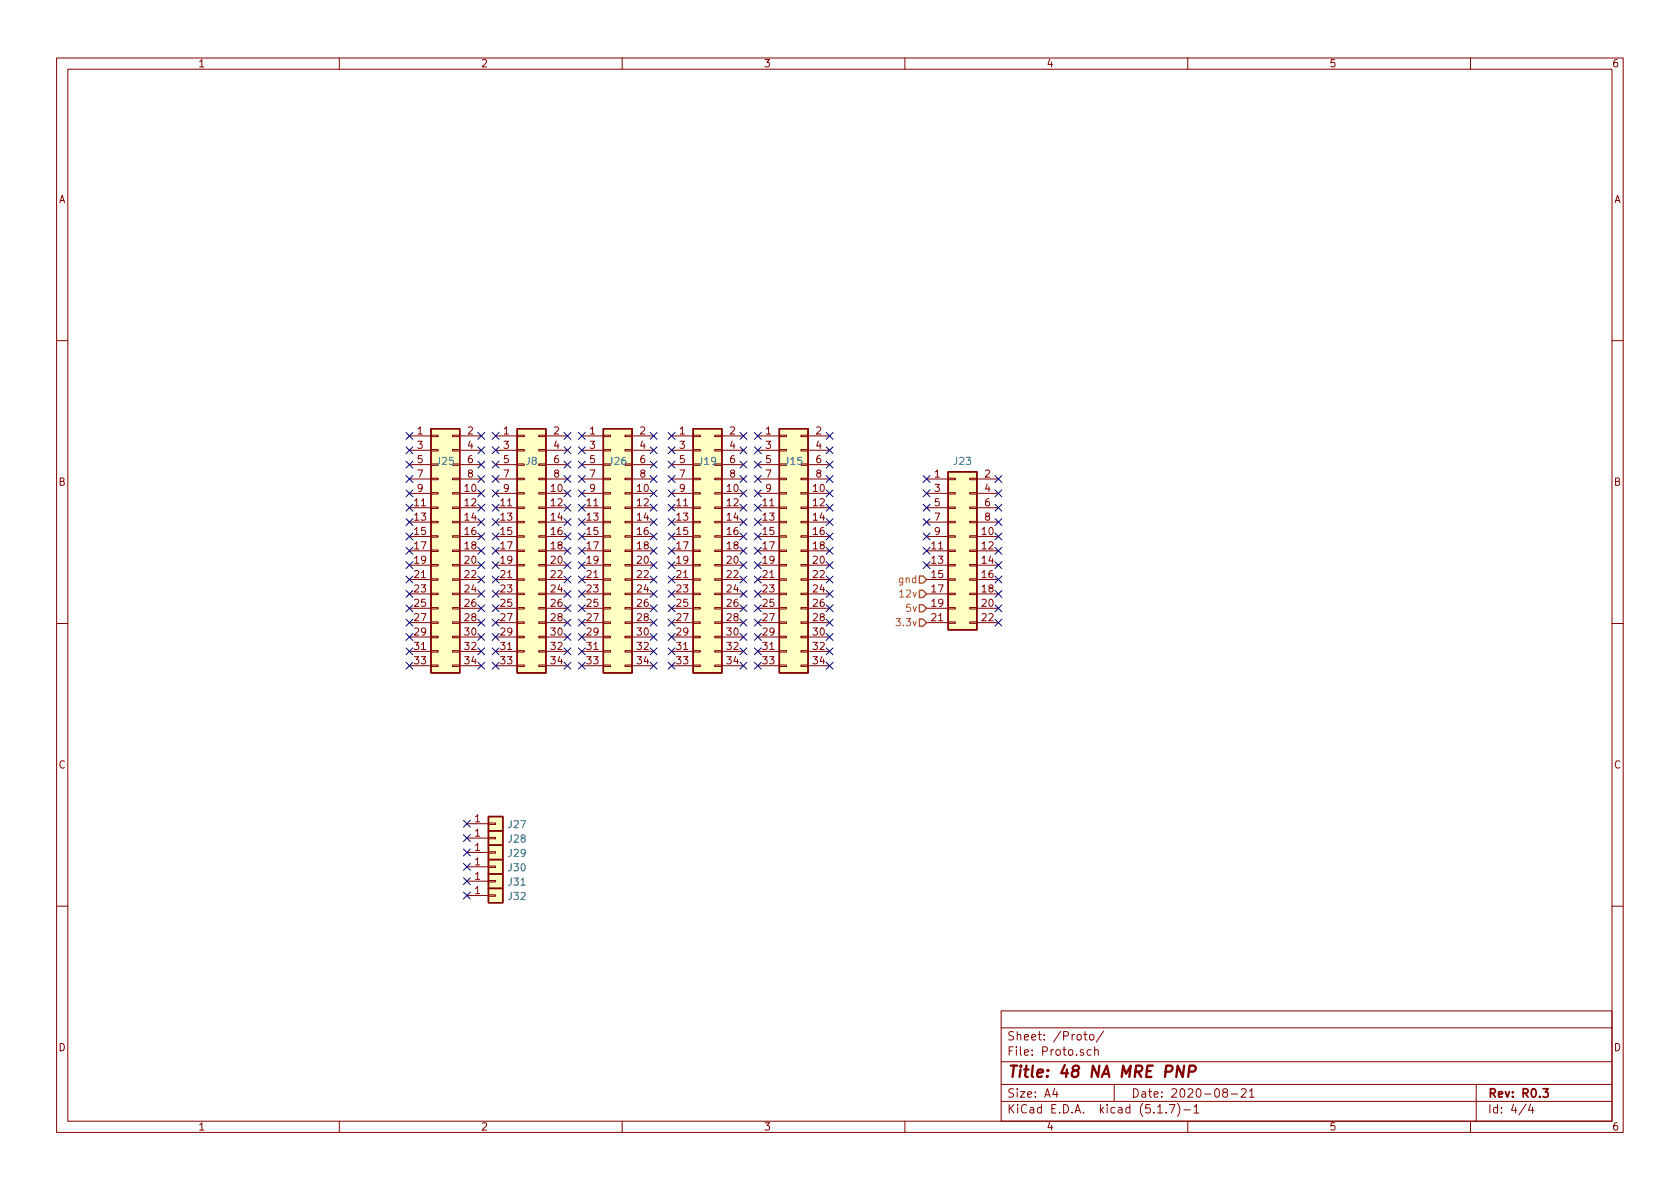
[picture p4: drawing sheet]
<svg xmlns="http://www.w3.org/2000/svg" width="297mm" height="210mm" viewBox="0 0 297 210" stroke-linecap="round" stroke-linejoin="round" font-family="sans-serif">
<g fill="none" stroke="#840000" stroke-width=".18">
<path d="M10 10.3h277v189.9h-277zM12 12.2h273v186.1h-273zM60 10.3v1.9M110 10.3v1.9M160 10.3v1.9M210 10.3v1.9M260 10.3v1.9M10 60.2h2M72.4 77.1h3.8M72.4 79.6h3.8M76.2 79.5h1.3v.3h-1.3zM76.2 77h1.3v.2h-1.3z"/>
<path d="M80 79.5h1.3v.3h-1.3zM80 77h1.3v.2h-1.3zM81.3 77.1h3.8M81.3 79.6h3.8M87.6 77.1h3.8M87.6 79.6h3.8M91.4 79.5h1.3v.3h-1.3zM91.4 77h1.3v.2h-1.3zM95.2 79.5h1.3v.3h-1.3zM95.2 77h1.3v.2h-1.3zM96.5 77.1h3.8M96.5 79.6h3.8"/>
<path d="M102.9 77.1h3.8M102.9 79.6h3.8M106.7 79.5h1.2v.3h-1.2zM106.7 77h1.2v.2h-1.2zM110.5 79.5h1.3v.3h-1.3zM110.5 77h1.3v.2h-1.3zM111.8 77.1h3.8M111.8 79.6h3.8M118.7 77.1h3.9M118.7 79.6h3.9M122.6 79.5h1.2v.3h-1.2zM122.6 77h1.2v.2h-1.2z"/>
<path d="M126.4 79.5h1.2v.3h-1.2zM126.4 77h1.2v.2h-1.2zM127.6 77.1h3.8M127.6 79.6h3.8M134 77.1h3.8M134 79.6h3.8M137.8 79.5h1.3v.3h-1.3zM137.8 77h1.3v.2h-1.3zM141.6 79.5h1.3v.3h-1.3zM141.6 77h1.3v.2h-1.3zM142.9 77.1h3.8M142.9 79.6h3.8"/>
<path d="M285 60.2h2M72.4 87.2h3.8M72.4 89.8h3.8M72.4 92.3h3.8M72.4 94.9h3.8M72.4 97.4h3.8M72.4 99.9h3.8M72.4 82.2h3.8M72.4 84.7h3.8M76.2 99.8h1.3v.3h-1.3zM76.2 94.7h1.3v.3h-1.3zM76.2 92.2h1.3v.3h-1.3z"/>
<path d="M76.2 89.7h1.3v.2h-1.3zM76.2 87.1h1.3v.3h-1.3zM76.2 97.3h1.3v.2h-1.3zM76.2 84.6h1.3v.2h-1.3zM76.2 82h1.3v.3h-1.3zM80 99.8h1.3v.3h-1.3zM80 94.7h1.3v.3h-1.3zM80 92.2h1.3v.3h-1.3zM80 89.7h1.3v.2h-1.3zM80 87.1h1.3v.3h-1.3zM80 97.3h1.3v.2h-1.3zM80 84.6h1.3v.2h-1.3z"/>
<path d="M80 82h1.3v.3h-1.3zM81.3 87.2h3.8M81.3 89.8h3.8M81.3 92.3h3.8M81.3 94.9h3.8M81.3 97.4h3.8M81.3 99.9h3.8M81.3 82.2h3.8M81.3 84.7h3.8M87.6 87.2h3.8M87.6 89.8h3.8M87.6 92.3h3.8"/>
<path d="M87.6 94.9h3.8M87.6 97.4h3.8M87.6 99.9h3.8M87.6 82.2h3.8M87.6 84.7h3.8M91.4 99.8h1.3v.3h-1.3zM91.4 94.7h1.3v.3h-1.3zM91.4 92.2h1.3v.3h-1.3zM91.4 89.7h1.3v.2h-1.3zM91.4 87.1h1.3v.3h-1.3zM91.4 97.3h1.3v.2h-1.3zM91.4 84.6h1.3v.2h-1.3z"/>
<path d="M91.4 82h1.3v.3h-1.3zM95.2 99.8h1.3v.3h-1.3zM95.2 94.7h1.3v.3h-1.3zM95.2 92.2h1.3v.3h-1.3zM95.2 89.7h1.3v.2h-1.3zM95.2 87.1h1.3v.3h-1.3zM95.2 97.3h1.3v.2h-1.3zM95.2 84.6h1.3v.2h-1.3zM95.2 82h1.3v.3h-1.3zM96.5 87.2h3.8M96.5 89.8h3.8M96.5 92.3h3.8"/>
<path d="M96.5 94.9h3.8M96.5 97.4h3.8M96.5 99.9h3.8M96.5 82.2h3.8M96.5 84.7h3.8M102.9 87.2h3.8M102.9 89.8h3.8M102.9 92.3h3.8M102.9 94.9h3.8M102.9 97.4h3.8M102.9 99.9h3.8M102.9 82.2h3.8"/>
<path d="M102.9 84.7h3.8M106.7 99.8h1.2v.3h-1.2zM106.7 94.7h1.2v.3h-1.2zM106.7 92.2h1.2v.3h-1.2zM106.7 89.7h1.2v.2h-1.2zM106.7 87.1h1.2v.3h-1.2zM106.7 97.3h1.2v.2h-1.2zM106.7 84.6h1.2v.2h-1.2zM106.7 82h1.2v.3h-1.2zM110.5 99.8h1.3v.3h-1.3zM110.5 94.7h1.3v.3h-1.3zM110.5 92.2h1.3v.3h-1.3z"/>
<path d="M110.5 89.7h1.3v.2h-1.3zM110.5 87.1h1.3v.3h-1.3zM110.5 97.3h1.3v.2h-1.3zM110.5 84.6h1.3v.2h-1.3zM110.5 82h1.3v.3h-1.3zM111.8 87.2h3.8M111.8 89.8h3.8M111.8 92.3h3.8M111.8 94.9h3.8M111.8 97.4h3.8M111.8 99.9h3.8M111.8 82.2h3.8"/>
<path d="M111.8 84.7h3.8M118.7 87.2h3.9M118.7 89.8h3.9M118.7 92.3h3.9M118.7 94.9h3.9M118.7 97.4h3.9M118.7 99.9h3.9M118.7 82.2h3.9M118.7 84.7h3.9M122.6 99.8h1.2v.3h-1.2zM122.6 94.7h1.2v.3h-1.2zM122.6 92.2h1.2v.3h-1.2z"/>
<path d="M122.6 89.7h1.2v.2h-1.2zM122.6 87.1h1.2v.3h-1.2zM122.6 97.3h1.2v.2h-1.2zM122.6 84.6h1.2v.2h-1.2zM122.6 82h1.2v.3h-1.2zM126.4 99.8h1.2v.3h-1.2zM126.4 94.7h1.2v.3h-1.2zM126.4 92.2h1.2v.3h-1.2zM126.4 89.7h1.2v.2h-1.2zM126.4 87.1h1.2v.3h-1.2zM126.4 97.3h1.2v.2h-1.2zM126.4 84.6h1.2v.2h-1.2z"/>
<path d="M126.4 82h1.2v.3h-1.2zM127.6 87.2h3.8M127.6 89.8h3.8M127.6 92.3h3.8M127.6 94.9h3.8M127.6 97.4h3.8M127.6 99.9h3.8M127.6 82.2h3.8M127.6 84.7h3.8M134 87.2h3.8M134 89.8h3.8M134 92.3h3.8"/>
<path d="M134 94.9h3.8M134 97.4h3.8M134 99.9h3.8M134 82.2h3.8M134 84.7h3.8M137.8 99.8h1.3v.3h-1.3zM137.8 94.7h1.3v.3h-1.3zM137.8 92.2h1.3v.3h-1.3zM137.8 89.7h1.3v.2h-1.3zM137.8 87.1h1.3v.3h-1.3zM137.8 97.3h1.3v.2h-1.3zM137.8 84.6h1.3v.2h-1.3z"/>
<path d="M137.8 82h1.3v.3h-1.3zM141.6 99.8h1.3v.3h-1.3zM141.6 94.7h1.3v.3h-1.3zM141.6 92.2h1.3v.3h-1.3zM141.6 89.7h1.3v.2h-1.3zM141.6 87.1h1.3v.3h-1.3zM141.6 97.3h1.3v.2h-1.3zM141.6 84.6h1.3v.2h-1.3zM141.6 82h1.3v.3h-1.3zM142.9 87.2h3.8M142.9 89.8h3.8M142.9 92.3h3.8"/>
<path d="M142.9 94.9h3.8M142.9 97.4h3.8M142.9 99.9h3.8M142.9 82.2h3.8M142.9 84.7h3.8M163.8 87.2h3.8M163.8 89.8h3.8M163.8 92.3h3.8M163.8 94.9h3.8M163.8 97.4h3.8M163.8 99.9h3.8M163.8 84.7h3.8"/>
<path d="M167.6 99.8h1.3v.3h-1.3zM167.6 94.7h1.3v.3h-1.3zM167.6 92.2h1.3v.3h-1.3zM167.6 89.7h1.3v.2h-1.3zM167.6 87.1h1.3v.3h-1.3zM167.6 97.3h1.3v.2h-1.3zM167.6 84.6h1.3v.2h-1.3zM171.4 99.8h1.3v.3h-1.3zM171.4 94.7h1.3v.3h-1.3zM171.4 92.2h1.3v.3h-1.3zM171.4 89.7h1.3v.2h-1.3zM171.4 87.1h1.3v.3h-1.3z"/>
<path d="M171.4 97.3h1.3v.2h-1.3zM171.4 84.6h1.3v.2h-1.3zM172.7 87.2h3.8M172.7 89.8h3.8M172.7 92.3h3.8M172.7 94.9h3.8M172.7 97.4h3.8M172.7 99.9h3.8M172.7 84.7h3.8M10 110.3h2M72.4 102.5h3.8M72.4 105h3.8"/>
<path d="M72.4 107.6h3.8M72.4 110.1h3.8M72.4 112.6h3.8M72.4 115.2h3.8M72.4 117.7h3.8M76.2 102.4h1.3v.2h-1.3zM76.2 104.9h1.3v.3h-1.3zM76.2 107.4h1.3v.3h-1.3zM76.2 110h1.3v.2h-1.3zM76.2 112.5h1.3v.3h-1.3zM76.2 115.1h1.3v.2h-1.3zM76.2 117.6h1.3v.3h-1.3z"/>
<path d="M80 102.4h1.3v.2h-1.3zM80 104.9h1.3v.3h-1.3zM80 107.4h1.3v.3h-1.3zM80 110h1.3v.2h-1.3zM80 112.5h1.3v.3h-1.3zM80 115.1h1.3v.2h-1.3zM80 117.6h1.3v.3h-1.3zM81.3 102.5h3.8M81.3 105h3.8M81.3 107.6h3.8M81.3 110.1h3.8M81.3 112.6h3.8"/>
<path d="M81.3 115.2h3.8M81.3 117.7h3.8M87.6 102.5h3.8M87.6 105h3.8M87.6 107.6h3.8M87.6 110.1h3.8M87.6 112.6h3.8M87.6 115.2h3.8M87.6 117.7h3.8M91.4 102.4h1.3v.2h-1.3zM91.4 104.9h1.3v.3h-1.3zM91.4 107.4h1.3v.3h-1.3z"/>
<path d="M91.4 110h1.3v.2h-1.3zM91.4 112.5h1.3v.3h-1.3zM91.4 115.1h1.3v.2h-1.3zM91.4 117.6h1.3v.3h-1.3zM95.2 102.4h1.3v.2h-1.3zM95.2 104.9h1.3v.3h-1.3zM95.2 107.4h1.3v.3h-1.3zM95.2 110h1.3v.2h-1.3zM95.2 112.5h1.3v.3h-1.3zM95.2 115.1h1.3v.2h-1.3zM95.2 117.6h1.3v.3h-1.3zM96.5 102.5h3.8"/>
<path d="M96.5 105h3.8M96.5 107.6h3.8M96.5 110.1h3.8M96.5 112.6h3.8M96.5 115.2h3.8M96.5 117.7h3.8M102.9 102.5h3.8M102.9 105h3.8M102.9 107.6h3.8M102.9 110.1h3.8M102.9 112.6h3.8M102.9 115.2h3.8"/>
<path d="M102.9 117.7h3.8M106.7 102.4h1.2v.2h-1.2zM106.7 104.9h1.2v.3h-1.2zM106.7 107.4h1.2v.3h-1.2zM106.7 110h1.2v.2h-1.2zM106.7 112.5h1.2v.3h-1.2zM106.7 115.1h1.2v.2h-1.2zM106.7 117.6h1.2v.3h-1.2zM110.5 102.4h1.3v.2h-1.3zM110.5 104.9h1.3v.3h-1.3zM110.5 107.4h1.3v.3h-1.3zM110.5 110h1.3v.2h-1.3z"/>
<path d="M110.5 112.5h1.3v.3h-1.3zM110.5 115.1h1.3v.2h-1.3zM110.5 117.6h1.3v.3h-1.3zM111.8 102.5h3.8M111.8 105h3.8M111.8 107.6h3.8M111.8 110.1h3.8M111.8 112.6h3.8M111.8 115.2h3.8M111.8 117.7h3.8M118.7 102.5h3.9M118.7 105h3.9"/>
<path d="M118.7 107.6h3.9M118.7 110.1h3.9M118.7 112.6h3.9M118.7 115.2h3.9M118.7 117.7h3.9M122.6 102.4h1.2v.2h-1.2zM122.6 104.9h1.2v.3h-1.2zM122.6 107.4h1.2v.3h-1.2zM122.6 110h1.2v.2h-1.2zM122.6 112.5h1.2v.3h-1.2zM122.6 115.1h1.2v.2h-1.2zM122.6 117.6h1.2v.3h-1.2z"/>
<path d="M126.4 102.4h1.2v.2h-1.2zM126.4 104.9h1.2v.3h-1.2zM126.4 107.4h1.2v.3h-1.2zM126.4 110h1.2v.2h-1.2zM126.4 112.5h1.2v.3h-1.2zM126.4 115.1h1.2v.2h-1.2zM126.4 117.6h1.2v.3h-1.2zM127.6 102.5h3.8M127.6 105h3.8M127.6 107.6h3.8M127.6 110.1h3.8M127.6 112.6h3.8"/>
<path d="M127.6 115.2h3.8M127.6 117.7h3.8M134 102.5h3.8M134 105h3.8M134 107.6h3.8M134 110.1h3.8M134 112.6h3.8M134 115.2h3.8M134 117.7h3.8M137.8 102.4h1.3v.2h-1.3zM137.8 104.9h1.3v.3h-1.3zM137.8 107.4h1.3v.3h-1.3z"/>
<path d="M137.8 110h1.3v.2h-1.3zM137.8 112.5h1.3v.3h-1.3zM137.8 115.1h1.3v.2h-1.3zM137.8 117.6h1.3v.3h-1.3zM141.6 102.4h1.3v.2h-1.3zM141.6 104.9h1.3v.3h-1.3zM141.6 107.4h1.3v.3h-1.3zM141.6 110h1.3v.2h-1.3zM141.6 112.5h1.3v.3h-1.3zM141.6 115.1h1.3v.2h-1.3zM141.6 117.6h1.3v.3h-1.3zM142.9 102.5h3.8"/>
<path d="M142.9 105h3.8M142.9 107.6h3.8M142.9 110.1h3.8M142.9 112.6h3.8M142.9 115.2h3.8M142.9 117.7h3.8M163.8 102.5h3.8M163.8 105h3.8M163.8 107.6h3.8M163.8 110.1h3.8M167.6 102.4h1.3v.2h-1.3zM167.6 104.9h1.3v.3h-1.3z"/>
<path d="M167.6 107.4h1.3v.3h-1.3zM167.6 110h1.3v.2h-1.3zM171.4 102.4h1.3v.2h-1.3zM171.4 104.9h1.3v.3h-1.3zM171.4 107.4h1.3v.3h-1.3zM171.4 110h1.3v.2h-1.3zM172.7 102.5h3.8M172.7 105h3.8M172.7 107.6h3.8M172.7 110.1h3.8M285 110.3h2M82.5 158.4h3.9"/>
<path d="M82.5 155.8h3.9M82.5 145.7h3.9M82.5 148.2h3.9M82.5 150.7h3.9M82.5 153.3h3.9M86.4 158.2h1.2v.3h-1.2zM86.4 155.7h1.2v.3h-1.2zM86.4 145.5h1.2v.3h-1.2zM86.4 148.1h1.2v.2h-1.2zM86.4 150.6h1.2v.3h-1.2zM86.4 153.2h1.2v.2h-1.2zM10 160.2h2"/>
<path d="M177 178.8h108v19.5h-108zM285 160.2h2M60 198.3v1.9M110 198.3v1.9M160 198.3v1.9M177 194.8h108M177 191.8h108M177 187.8h108M177 181.8h108M186.5 192.5l-.4 1h1M186.8 193v1M191.6 182.9h.6"/>
<path d="M191.8 182.4v1.3l.4 .2M192.7 183.1l.2-.2 .4 .2v.7l-.2 .1-.4-.1zM192.9 185.7l-.4-.1-.3 .3 .1 .6h.6M193.5 185.7l.3-.1 .3 .1 .1 .9M193.5 185.1v1.5M195.1 182.3l-1.3 2M197 191.8v3M204.7 196.8h.8M206.2 196.7v.1M206.8 195.3h.9l-.6 1.5M208.2 195.1a1.71 1.71 0 0 1 0 2.3M209.3 196.3h1.2"/>
<path d="M210 198.3v1.9M211.1 195.8l.4-.5v1.5M211.1 196.8h.9M216.5 193.2l-.3-.3 .1-.2a.48 .48 0 0 1 .6-.1l.1 .2-.1 .3-.6 .1a.48 .48 0 0 0 0 .7l.2 .1 .5-.1v-.4l-.2-.3M217.7 193.5h1.1M219.5 192.7l.2-.2h.3l.3 .2v.3v.2l-.9 .8h.9M220.9 193l.4-.5v1.5M220.9 194h.9M260 198.3v1.9M261 191.8v6.5M269.8 195.2l-1.2 2M270.6 195.2l-.3 1.1h.9"/>
<path d="M271 195.8v1"/>
</g>
<path d="M272.8 192.5h.9l-.5 .6 .5 .1v.7l-.2 .1-.7-.1" fill="none" stroke="#840000" stroke-width=".3"/>
<path d="M209.4 188.4l-.3 2-.9-2-.2 2M210.2 189.5h.8a.56 .56 0 0 0 .4-.5 .56 .56 0 0 0-.3-.6h-.8l-.2 2" fill="none" stroke="#840000" stroke-width=".41"/>
<g fill="#ffffc2" stroke="#ffffc2" stroke-width=".18">
<path d="M137.8 75.8h5.1v43.2h-5.1z"/>
<path d="M106.7 75.8h5.1v43.2h-5.1z"/>
<path d="M122.6 75.8h5v43.2h-5z"/>
<path d="M76.2 75.8h5.1v43.2h-5.1z"/>
<path d="M91.4 75.8h5.1v43.2h-5.1z"/>
<path d="M86.4 157.1h2.5v2.5h-2.5z"/>
<path d="M86.4 154.6h2.5v2.5h-2.5z"/>
<path d="M86.4 144.4h2.5v2.5h-2.5z"/>
<path d="M86.4 146.9h2.5v2.6h-2.5z"/>
<path d="M86.4 149.5h2.5v2.5h-2.5z"/>
<path d="M167.6 83.4h5.1v28h-5.1z"/>
<path d="M86.4 152h2.5v2.6h-2.5z"/>
</g>
<path d="M76.2 75.8h5.1v43.2h-5.1zM91.4 75.8h5.1v43.2h-5.1zM106.7 75.8h5.1v43.2h-5.1zM122.6 75.8h5v43.2h-5zM137.8 75.8h5.1v43.2h-5.1zM167.6 83.4h5.1v28h-5.1zM86.4 157.1h2.5v2.5h-2.5zM86.4 154.6h2.5v2.5h-2.5zM86.4 144.4h2.5v2.5h-2.5zM86.4 146.9h2.5v2.6h-2.5zM86.4 149.5h2.5v2.5h-2.5zM86.4 152h2.5v2.6h-2.5z" fill="none" stroke="#840000" stroke-width=".25"/>
<path d="M162.6 106.9h.6l.6 .7-.6 .6h-.6zM162.6 104.4h.6l.6 .6-.6 .7h-.6zM162.6 109.5h.6l.6 .6-.6 .6h-.6zM162.6 101.8h.6l.6 .7-.6 .6h-.6z" fill="none" stroke="#848400" stroke-width=".25"/>
<g fill="none" stroke="#000084" stroke-width=".18">
<path d="M71.8 79l1.2 1.2M71.8 76.5l1.2 1.2M73 79l-1.2 1.2M73 76.5l-1.2 1.2M84.5 79l1.2 1.2M84.5 76.5l1.2 1.2M85.7 76.5l-1.2 1.2M85.7 79l-1.2 1.2M87 79l1.2 1.2M87 76.5l1.2 1.2M88.2 76.5l-1.2 1.2M88.2 79l-1.2 1.2"/>
<path d="M99.7 76.5l1.2 1.2M99.7 79l1.2 1.2M100.9 76.5l-1.2 1.2M100.9 79l-1.2 1.2M102.3 79l1.2 1.2M102.3 76.5l1.2 1.2M103.5 76.5l-1.2 1.2M103.5 79l-1.2 1.2M115 79l1.2 1.2M115 76.5l1.2 1.2M116.2 79l-1.2 1.2M116.2 76.5l-1.2 1.2"/>
<path d="M118.1 79l1.3 1.2M118.1 76.5l1.3 1.2M119.4 79l-1.3 1.2M119.4 76.5l-1.3 1.2M130.8 76.5l1.3 1.2M130.8 79l1.3 1.2M132.1 76.5l-1.3 1.2M132.1 79l-1.3 1.2M133.4 79l1.2 1.2M133.4 76.5l1.2 1.2M134.6 76.5l-1.2 1.2M134.6 79l-1.2 1.2"/>
<path d="M146.1 76.5l1.2 1.2M146.1 79l1.2 1.2M147.3 79l-1.2 1.2M147.3 76.5l-1.2 1.2M71.8 84.1l1.2 1.2M71.8 99.3l1.2 1.3M71.8 86.6l1.2 1.3M71.8 89.2l1.2 1.2M71.8 91.7l1.2 1.2M71.8 81.6l1.2 1.2M71.8 94.3l1.2 1.2M71.8 96.8l1.2 1.2"/>
<path d="M73 84.1l-1.2 1.2M73 86.6l-1.2 1.3M73 89.2l-1.2 1.2M73 91.7l-1.2 1.2M73 96.8l-1.2 1.2M73 81.6l-1.2 1.2M73 99.3l-1.2 1.3M73 94.3l-1.2 1.2M84.5 81.6l1.2 1.2M84.5 99.3l1.2 1.3M84.5 94.3l1.2 1.2M84.5 86.6l1.2 1.3"/>
<path d="M84.5 91.7l1.2 1.2M84.5 84.1l1.2 1.2M84.5 89.2l1.2 1.2M84.5 96.8l1.2 1.2M85.7 99.3l-1.2 1.3M85.7 81.6l-1.2 1.2M85.7 84.1l-1.2 1.2M85.7 91.7l-1.2 1.2M85.7 94.3l-1.2 1.2M85.7 96.8l-1.2 1.2M85.7 89.2l-1.2 1.2M85.7 86.6l-1.2 1.3"/>
<path d="M87 81.6l1.2 1.2M87 84.1l1.2 1.2M87 96.8l1.2 1.2M87 89.2l1.2 1.2M87 94.3l1.2 1.2M87 86.6l1.2 1.3M87 91.7l1.2 1.2M87 99.3l1.2 1.3M88.2 96.8l-1.2 1.2M88.2 81.6l-1.2 1.2M88.2 89.2l-1.2 1.2M88.2 91.7l-1.2 1.2"/>
<path d="M88.2 94.3l-1.2 1.2M88.2 99.3l-1.2 1.3M88.2 86.6l-1.2 1.3M88.2 84.1l-1.2 1.2M99.7 91.7l1.2 1.2M99.7 81.6l1.2 1.2M99.7 96.8l1.2 1.2M99.7 99.3l1.2 1.3M99.7 94.3l1.2 1.2M99.7 89.2l1.2 1.2M99.7 86.6l1.2 1.3M99.7 84.1l1.2 1.2"/>
<path d="M100.9 84.1l-1.2 1.2M100.9 89.2l-1.2 1.2M100.9 99.3l-1.2 1.3M100.9 96.8l-1.2 1.2M100.9 94.3l-1.2 1.2M100.9 81.6l-1.2 1.2M100.9 91.7l-1.2 1.2M100.9 86.6l-1.2 1.3M102.3 94.3l1.2 1.2M102.3 81.6l1.2 1.2M102.3 99.3l1.2 1.3M102.3 96.8l1.2 1.2"/>
<path d="M102.3 91.7l1.2 1.2M102.3 89.2l1.2 1.2M102.3 86.6l1.2 1.3M102.3 84.1l1.2 1.2M103.5 99.3l-1.2 1.3M103.5 81.6l-1.2 1.2M103.5 86.6l-1.2 1.3M103.5 96.8l-1.2 1.2M103.5 94.3l-1.2 1.2M103.5 91.7l-1.2 1.2M103.5 89.2l-1.2 1.2M103.5 84.1l-1.2 1.2"/>
<path d="M115 94.3l1.2 1.2M115 89.2l1.2 1.2M115 81.6l1.2 1.2M115 99.3l1.2 1.3M115 96.8l1.2 1.2M115 91.7l1.2 1.2M115 86.6l1.2 1.3M115 84.1l1.2 1.2M116.2 84.1l-1.2 1.2M116.2 81.6l-1.2 1.2M116.2 99.3l-1.2 1.3M116.2 96.8l-1.2 1.2"/>
<path d="M116.2 89.2l-1.2 1.2M116.2 94.3l-1.2 1.2M116.2 91.7l-1.2 1.2M116.2 86.6l-1.2 1.3M118.1 81.6l1.3 1.2M118.1 91.7l1.3 1.2M118.1 89.2l1.3 1.2M118.1 86.6l1.3 1.3M118.1 84.1l1.3 1.2M118.1 94.3l1.3 1.2M118.1 96.8l1.3 1.2M118.1 99.3l1.3 1.3"/>
<path d="M119.4 81.6l-1.3 1.2M119.4 89.2l-1.3 1.2M119.4 91.7l-1.3 1.2M119.4 94.3l-1.3 1.2M119.4 96.8l-1.3 1.2M119.4 86.6l-1.3 1.3M119.4 84.1l-1.3 1.2M119.4 99.3l-1.3 1.3M130.8 86.6l1.3 1.3M130.8 84.1l1.3 1.2M130.8 91.7l1.3 1.2M130.8 89.2l1.3 1.2"/>
<path d="M130.8 81.6l1.3 1.2M130.8 96.8l1.3 1.2M130.8 99.3l1.3 1.3M130.8 94.3l1.3 1.2M132.1 99.3l-1.3 1.3M132.1 96.8l-1.3 1.2M132.1 94.3l-1.3 1.2M132.1 91.7l-1.3 1.2M132.1 89.2l-1.3 1.2M132.1 86.6l-1.3 1.3M132.1 81.6l-1.3 1.2M132.1 84.1l-1.3 1.2"/>
<path d="M133.4 91.7l1.2 1.2M133.4 89.2l1.2 1.2M133.4 86.6l1.2 1.3M133.4 84.1l1.2 1.2M133.4 94.3l1.2 1.2M133.4 81.6l1.2 1.2M133.4 99.3l1.2 1.3M133.4 96.8l1.2 1.2M134.6 96.8l-1.2 1.2M134.6 94.3l-1.2 1.2M134.6 91.7l-1.2 1.2M134.6 89.2l-1.2 1.2"/>
<path d="M134.6 86.6l-1.2 1.3M134.6 84.1l-1.2 1.2M134.6 81.6l-1.2 1.2M134.6 99.3l-1.2 1.3M146.1 84.1l1.2 1.2M146.1 81.6l1.2 1.2M146.1 96.8l1.2 1.2M146.1 94.3l1.2 1.2M146.1 99.3l1.2 1.3M146.1 91.7l1.2 1.2M146.1 89.2l1.2 1.2M146.1 86.6l1.2 1.3"/>
<path d="M147.3 84.1l-1.2 1.2M147.3 81.6l-1.2 1.2M147.3 86.6l-1.2 1.3M147.3 89.2l-1.2 1.2M147.3 99.3l-1.2 1.3M147.3 96.8l-1.2 1.2M147.3 91.7l-1.2 1.2M147.3 94.3l-1.2 1.2M163.2 94.3l1.2 1.2M163.2 96.8l1.2 1.2M163.2 99.3l1.2 1.3M163.2 91.7l1.2 1.2"/>
<path d="M163.2 84.1l1.2 1.2M163.2 89.2l1.2 1.2M163.2 86.6l1.2 1.3M164.4 94.3l-1.2 1.2M164.4 96.8l-1.2 1.2M164.4 99.3l-1.2 1.3M164.4 91.7l-1.2 1.2M164.4 89.2l-1.2 1.2M164.4 86.6l-1.2 1.3M164.4 84.1l-1.2 1.2M175.9 99.3l1.2 1.3M175.9 96.8l1.2 1.2"/>
<path d="M175.9 94.3l1.2 1.2M175.9 91.7l1.2 1.2M175.9 89.2l1.2 1.2M175.9 86.6l1.2 1.3M175.9 84.1l1.2 1.2M177.1 99.3l-1.2 1.3M177.1 84.1l-1.2 1.2M177.1 86.6l-1.2 1.3M177.1 96.8l-1.2 1.2M177.1 94.3l-1.2 1.2M177.1 91.7l-1.2 1.2M177.1 89.2l-1.2 1.2"/>
<path d="M71.8 112l1.2 1.3M71.8 114.6l1.2 1.2M71.8 117.1l1.2 1.2M71.8 101.9l1.2 1.2M71.8 104.4l1.2 1.2M71.8 107l1.2 1.2M71.8 109.5l1.2 1.2M73 112l-1.2 1.3M73 114.6l-1.2 1.2M73 117.1l-1.2 1.2M73 104.4l-1.2 1.2M73 107l-1.2 1.2"/>
<path d="M73 109.5l-1.2 1.2M73 101.9l-1.2 1.2M84.5 112l1.2 1.3M84.5 117.1l1.2 1.2M84.5 114.6l1.2 1.2M84.5 109.5l1.2 1.2M84.5 101.9l1.2 1.2M84.5 104.4l1.2 1.2M84.5 107l1.2 1.2M85.7 117.1l-1.2 1.2M85.7 104.4l-1.2 1.2M85.7 114.6l-1.2 1.2"/>
<path d="M85.7 112l-1.2 1.3M85.7 107l-1.2 1.2M85.7 101.9l-1.2 1.2M85.7 109.5l-1.2 1.2M87 114.6l1.2 1.2M87 117.1l1.2 1.2M87 112l1.2 1.3M87 107l1.2 1.2M87 104.4l1.2 1.2M87 101.9l1.2 1.2M87 109.5l1.2 1.2M88.2 114.6l-1.2 1.2"/>
<path d="M88.2 101.9l-1.2 1.2M88.2 112l-1.2 1.3M88.2 109.5l-1.2 1.2M88.2 104.4l-1.2 1.2M88.2 117.1l-1.2 1.2M88.2 107l-1.2 1.2M99.7 117.1l1.2 1.2M99.7 114.6l1.2 1.2M99.7 112l1.2 1.3M99.7 109.5l1.2 1.2M99.7 107l1.2 1.2M99.7 104.4l1.2 1.2"/>
<path d="M99.7 101.9l1.2 1.2M100.9 101.9l-1.2 1.2M100.9 117.1l-1.2 1.2M100.9 114.6l-1.2 1.2M100.9 112l-1.2 1.3M100.9 104.4l-1.2 1.2M100.9 109.5l-1.2 1.2M100.9 107l-1.2 1.2M102.3 114.6l1.2 1.2M102.3 112l1.2 1.3M102.3 117.1l1.2 1.2M102.3 109.5l1.2 1.2"/>
<path d="M102.3 107l1.2 1.2M102.3 104.4l1.2 1.2M102.3 101.9l1.2 1.2M103.5 114.6l-1.2 1.2M103.5 112l-1.2 1.3M103.5 109.5l-1.2 1.2M103.5 117.1l-1.2 1.2M103.5 101.9l-1.2 1.2M103.5 107l-1.2 1.2M103.5 104.4l-1.2 1.2M115 117.1l1.2 1.2M115 114.6l1.2 1.2"/>
<path d="M115 112l1.2 1.3M115 104.4l1.2 1.2M115 109.5l1.2 1.2M115 107l1.2 1.2M115 101.9l1.2 1.2M116.2 117.1l-1.2 1.2M116.2 114.6l-1.2 1.2M116.2 112l-1.2 1.3M116.2 101.9l-1.2 1.2M116.2 104.4l-1.2 1.2M116.2 109.5l-1.2 1.2M116.2 107l-1.2 1.2"/>
<path d="M118.1 112l1.3 1.3M118.1 114.6l1.3 1.2M118.1 117.1l1.3 1.2M118.1 101.9l1.3 1.2M118.1 104.4l1.3 1.2M118.1 107l1.3 1.2M118.1 109.5l1.3 1.2M119.4 112l-1.3 1.3M119.4 109.5l-1.3 1.2M119.4 107l-1.3 1.2M119.4 104.4l-1.3 1.2M119.4 101.9l-1.3 1.2"/>
<path d="M119.4 114.6l-1.3 1.2M119.4 117.1l-1.3 1.2M130.8 117.1l1.3 1.2M130.8 114.6l1.3 1.2M130.8 112l1.3 1.3M130.8 109.5l1.3 1.2M130.8 101.9l1.3 1.2M130.8 104.4l1.3 1.2M130.8 107l1.3 1.2M132.1 117.1l-1.3 1.2M132.1 101.9l-1.3 1.2M132.1 104.4l-1.3 1.2"/>
<path d="M132.1 114.6l-1.3 1.2M132.1 112l-1.3 1.3M132.1 107l-1.3 1.2M132.1 109.5l-1.3 1.2M133.4 117.1l1.2 1.2M133.4 114.6l1.2 1.2M133.4 112l1.2 1.3M133.4 104.4l1.2 1.2M133.4 101.9l1.2 1.2M133.4 107l1.2 1.2M133.4 109.5l1.2 1.2M134.6 114.6l-1.2 1.2"/>
<path d="M134.6 101.9l-1.2 1.2M134.6 112l-1.2 1.3M134.6 109.5l-1.2 1.2M134.6 117.1l-1.2 1.2M134.6 104.4l-1.2 1.2M134.6 107l-1.2 1.2M146.1 104.4l1.2 1.2M146.1 101.9l1.2 1.2M146.1 112l1.2 1.3M146.1 114.6l1.2 1.2M146.1 117.1l1.2 1.2M146.1 109.5l1.2 1.2"/>
<path d="M146.1 107l1.2 1.2M147.3 101.9l-1.2 1.2M147.3 104.4l-1.2 1.2M147.3 112l-1.2 1.3M147.3 114.6l-1.2 1.2M147.3 117.1l-1.2 1.2M147.3 109.5l-1.2 1.2M147.3 107l-1.2 1.2M175.9 107l1.2 1.2M175.9 109.5l1.2 1.2M175.9 104.4l1.2 1.2M175.9 101.9l1.2 1.2"/>
<path d="M177.1 109.5l-1.2 1.2M177.1 107l-1.2 1.2M177.1 104.4l-1.2 1.2M177.1 101.9l-1.2 1.2M81.9 157.8l1.3 1.2M81.9 155.2l1.3 1.2M81.9 152.7l1.3 1.2M81.9 150.1l1.3 1.3M81.9 147.6l1.3 1.2M81.9 145.1l1.3 1.2M83.2 157.8l-1.3 1.2M83.2 155.2l-1.3 1.2"/>
<path d="M83.2 152.7l-1.3 1.2M83.2 150.1l-1.3 1.3M83.2 147.6l-1.3 1.2M83.2 145.1l-1.3 1.2"/>
</g>
<text font-size="2.8" fill="#840000" x="178" y="190.5">Title: 48 NA MRE PNP</text>
<g font-size="2.1" fill="#840000">
<text x="178" y="184">Sheet: /Proto/</text>
<text x="178" y="186.7">File: Proto.sch</text>
<text x="178" y="196.9">KiCad E.D.A. kicad (5.1.7)-1</text>
<text x="178" y="194.1">Size: A4</text>
<text x="200" y="194.1">Date: 2020-08-21</text>
<text x="263" y="194.1">Rev: R0.3</text>
<text x="263" y="196.9">Id: 4/4</text>
</g>
<g font-size="1.8" fill="#840000">
<text x="35" y="11.9">1</text>
<text x="85" y="11.9">2</text>
<text x="135" y="11.9">3</text>
<text x="185" y="11.9">4</text>
<text x="235" y="11.9">5</text>
<text x="285" y="11.9">6</text>
<text x="10.4" y="35.9">A</text>
<text x="285.4" y="35.9">A</text>
<text x="73.8" y="76.8">1</text>
<text x="82.7" y="76.8">2</text>
<text x="89.1" y="76.8">1</text>
<text x="97.9" y="76.8">2</text>
<text x="104.3" y="76.8">1</text>
<text x="113.2" y="76.8">2</text>
<text x="120.2" y="76.8">1</text>
<text x="129.1" y="76.8">2</text>
<text x="135.4" y="76.8">1</text>
<text x="144.3" y="76.8">2</text>
<text x="73.8" y="79.4">3</text>
<text x="73.8" y="81.9">5</text>
<text x="82.7" y="79.4">4</text>
<text x="82.7" y="81.9">6</text>
<text x="89.1" y="79.4">3</text>
<text x="89.1" y="81.9">5</text>
<text x="97.9" y="79.4">4</text>
<text x="97.9" y="81.9">6</text>
<text x="104.3" y="79.4">3</text>
<text x="104.3" y="81.9">5</text>
<text x="113.2" y="79.4">4</text>
<text x="113.2" y="81.9">6</text>
<text x="120.2" y="79.4">3</text>
<text x="120.2" y="81.9">5</text>
<text x="129.1" y="79.4">4</text>
<text x="129.1" y="81.9">6</text>
<text x="135.4" y="79.4">3</text>
<text x="135.4" y="81.9">5</text>
<text x="144.3" y="79.4">4</text>
<text x="144.3" y="81.9">6</text>
<text x="10.4" y="85.9">B</text>
<text x="73.3" y="89.5">11</text>
<text x="73.8" y="84.4">7</text>
<text x="73.8" y="87">9</text>
<text x="82.2" y="87">10</text>
<text x="82.2" y="89.5">12</text>
<text x="82.7" y="84.4">8</text>
<text x="88.6" y="89.5">11</text>
<text x="89.1" y="84.4">7</text>
<text x="89.1" y="87">9</text>
<text x="97.5" y="87">10</text>
<text x="97.5" y="89.5">12</text>
<text x="97.9" y="84.4">8</text>
<text x="103.8" y="89.5">11</text>
<text x="104.3" y="84.4">7</text>
<text x="104.3" y="87">9</text>
<text x="112.7" y="87">10</text>
<text x="112.7" y="89.5">12</text>
<text x="113.2" y="84.4">8</text>
<text x="119.7" y="89.5">11</text>
<text x="120.2" y="84.4">7</text>
<text x="120.2" y="87">9</text>
<text x="128.6" y="87">10</text>
<text x="128.6" y="89.5">12</text>
<text x="129.1" y="84.4">8</text>
<text x="134.9" y="89.5">11</text>
<text x="135.4" y="84.4">7</text>
<text x="135.4" y="87">9</text>
<text x="143.8" y="87">10</text>
<text x="143.8" y="89.5">12</text>
<text x="144.3" y="84.4">8</text>
<text x="165.3" y="84.4">1</text>
<text x="165.3" y="87">3</text>
<text x="165.3" y="89.5">5</text>
<text x="174.1" y="84.4">2</text>
<text x="174.1" y="87">4</text>
<text x="174.1" y="89.5">6</text>
<text x="285.4" y="85.9">B</text>
<text x="73.3" y="92.1">13</text>
<text x="73.3" y="94.6">15</text>
<text x="82.2" y="92.1">14</text>
<text x="82.2" y="94.6">16</text>
<text x="88.6" y="92.1">13</text>
<text x="88.6" y="94.6">15</text>
<text x="97.5" y="92.1">14</text>
<text x="97.5" y="94.6">16</text>
<text x="103.8" y="92.1">13</text>
<text x="103.8" y="94.6">15</text>
<text x="112.7" y="92.1">14</text>
<text x="112.7" y="94.6">16</text>
<text x="119.7" y="92.1">13</text>
<text x="119.7" y="94.6">15</text>
<text x="128.6" y="92.1">14</text>
<text x="128.6" y="94.6">16</text>
<text x="134.9" y="92.1">13</text>
<text x="134.9" y="94.6">15</text>
<text x="143.8" y="92.1">14</text>
<text x="143.8" y="94.6">16</text>
<text x="165.3" y="92.1">7</text>
<text x="165.3" y="94.6">9</text>
<text x="173.7" y="94.6">10</text>
<text x="174.1" y="92.1">8</text>
<text x="73.3" y="97.1">17</text>
<text x="73.3" y="99.7">19</text>
<text x="82.2" y="97.1">18</text>
<text x="82.2" y="99.7">20</text>
<text x="88.6" y="97.1">17</text>
<text x="88.6" y="99.7">19</text>
<text x="97.5" y="97.1">18</text>
<text x="97.5" y="99.7">20</text>
<text x="103.8" y="97.1">17</text>
<text x="103.8" y="99.7">19</text>
<text x="112.7" y="97.1">18</text>
<text x="112.7" y="99.7">20</text>
<text x="119.7" y="97.1">17</text>
<text x="119.7" y="99.7">19</text>
<text x="128.6" y="97.1">18</text>
<text x="128.6" y="99.7">20</text>
<text x="134.9" y="97.1">17</text>
<text x="134.9" y="99.7">19</text>
<text x="143.8" y="97.1">18</text>
<text x="143.8" y="99.7">20</text>
<text x="164.8" y="97.1">11</text>
<text x="164.8" y="99.7">13</text>
<text x="173.7" y="97.1">12</text>
<text x="173.7" y="99.7">14</text>
<text x="73.3" y="102.2">21</text>
<text x="73.3" y="104.8">23</text>
<text x="73.3" y="107.3">25</text>
<text x="82.2" y="102.2">22</text>
<text x="82.2" y="104.8">24</text>
<text x="82.2" y="107.3">26</text>
<text x="88.6" y="102.2">21</text>
<text x="88.6" y="104.8">23</text>
<text x="88.6" y="107.3">25</text>
<text x="97.5" y="102.2">22</text>
<text x="97.5" y="104.8">24</text>
<text x="97.5" y="107.3">26</text>
<text x="103.8" y="102.2">21</text>
<text x="103.8" y="104.8">23</text>
<text x="103.8" y="107.3">25</text>
<text x="112.7" y="102.2">22</text>
<text x="112.7" y="104.8">24</text>
<text x="112.7" y="107.3">26</text>
<text x="119.7" y="102.2">21</text>
<text x="119.7" y="104.8">23</text>
<text x="119.7" y="107.3">25</text>
<text x="128.6" y="102.2">22</text>
<text x="128.6" y="104.8">24</text>
<text x="128.6" y="107.3">26</text>
<text x="134.9" y="102.2">21</text>
<text x="134.9" y="104.8">23</text>
<text x="134.9" y="107.3">25</text>
<text x="143.8" y="102.2">22</text>
<text x="143.8" y="104.8">24</text>
<text x="143.8" y="107.3">26</text>
<text x="164.8" y="102.2">15</text>
<text x="164.8" y="104.8">17</text>
<text x="164.8" y="107.3">19</text>
<text x="173.7" y="102.2">16</text>
<text x="173.7" y="104.8">18</text>
<text x="173.7" y="107.3">20</text>
<text x="73.3" y="109.8">27</text>
<text x="73.3" y="112.4">29</text>
<text x="82.2" y="109.8">28</text>
<text x="82.2" y="112.4">30</text>
<text x="88.6" y="109.8">27</text>
<text x="88.6" y="112.4">29</text>
<text x="97.5" y="109.8">28</text>
<text x="97.5" y="112.4">30</text>
<text x="103.8" y="109.8">27</text>
<text x="103.8" y="112.4">29</text>
<text x="112.7" y="109.8">28</text>
<text x="112.7" y="112.4">30</text>
<text x="119.7" y="109.8">27</text>
<text x="119.7" y="112.4">29</text>
<text x="128.6" y="109.8">28</text>
<text x="128.6" y="112.4">30</text>
<text x="134.9" y="109.8">27</text>
<text x="134.9" y="112.4">29</text>
<text x="143.8" y="109.8">28</text>
<text x="143.8" y="112.4">30</text>
<text x="164.8" y="109.8">21</text>
<text x="173.7" y="109.8">22</text>
<text x="73.3" y="114.9">31</text>
<text x="73.3" y="117.5">33</text>
<text x="82.2" y="114.9">32</text>
<text x="82.2" y="117.5">34</text>
<text x="88.6" y="114.9">31</text>
<text x="88.6" y="117.5">33</text>
<text x="97.5" y="114.9">32</text>
<text x="97.5" y="117.5">34</text>
<text x="103.8" y="114.9">31</text>
<text x="103.8" y="117.5">33</text>
<text x="112.7" y="114.9">32</text>
<text x="112.7" y="117.5">34</text>
<text x="119.7" y="114.9">31</text>
<text x="119.7" y="117.5">33</text>
<text x="128.6" y="114.9">32</text>
<text x="128.6" y="117.5">34</text>
<text x="134.9" y="114.9">31</text>
<text x="134.9" y="117.5">33</text>
<text x="143.8" y="114.9">32</text>
<text x="143.8" y="117.5">34</text>
<text x="10.4" y="135.9">C</text>
<text x="285.4" y="135.9">C</text>
<text x="84" y="145.4">1</text>
<text x="84" y="147.9">1</text>
<text x="84" y="155.6">1</text>
<text x="84" y="150.5">1</text>
<text x="84" y="153">1</text>
<text x="84" y="158.1">1</text>
<text x="10.4" y="185.9">D</text>
<text x="285.4" y="185.9">D</text>
<text x="35" y="199.9">1</text>
<text x="85" y="199.9">2</text>
<text x="135" y="199.9">3</text>
<text x="185" y="199.9">4</text>
<text x="235" y="199.9">5</text>
<text x="285" y="199.9">6</text>
</g>
<g font-size="1.8" fill="#008484">
<text x="77.3" y="82.2">J25</text>
<text x="93" y="82.2">J8</text>
<text x="107.7" y="82.2">J26</text>
<text x="123.6" y="82.2">J19</text>
<text x="138.9" y="82.2">J15</text>
<text x="168.7" y="82.2">J23</text>
<text x="89.9" y="146.5">J27</text>
<text x="89.9" y="149">J28</text>
<text x="89.9" y="151.5">J29</text>
<text x="89.9" y="154.1">J30</text>
<text x="89.9" y="159.2">J32</text>
<text x="89.9" y="156.6">J31</text>
</g>
<g font-size="1.8" fill="#848400">
<text x="159.1" y="103.1">gnd</text>
<text x="159.4" y="105.7">12v</text>
<text x="158.9" y="110.7">3.3v</text>
<text x="160.4" y="108.2">5v</text>
</g>
</svg>
